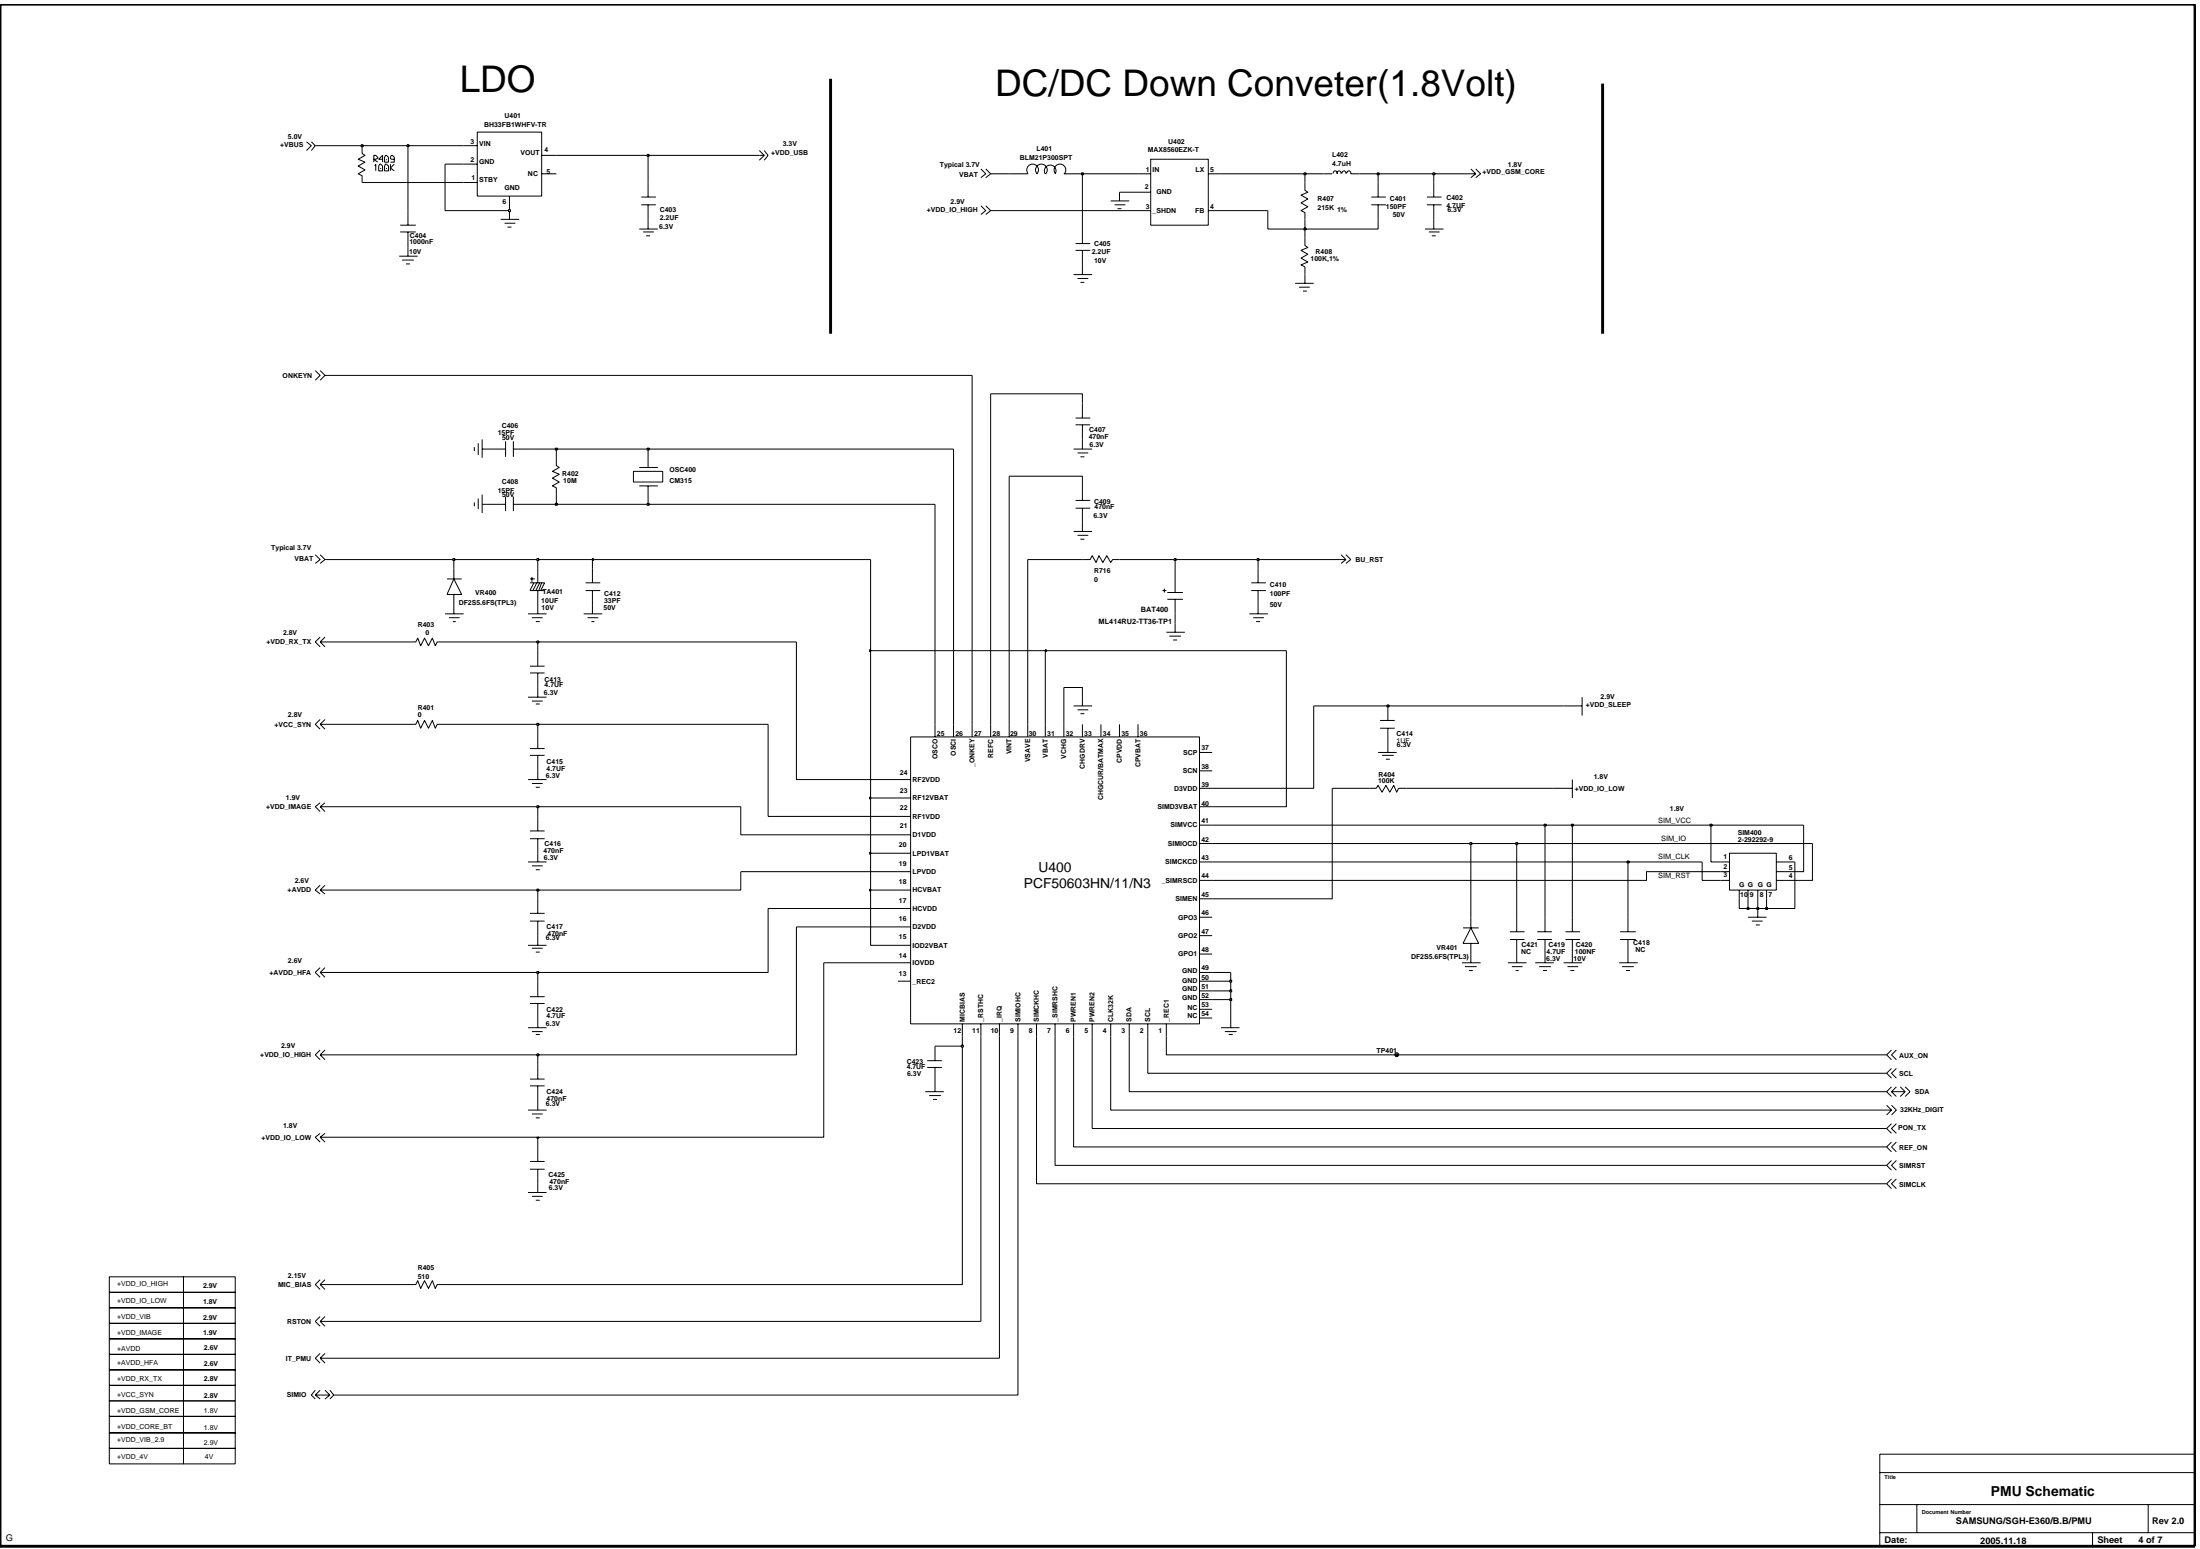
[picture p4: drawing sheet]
<svg xmlns="http://www.w3.org/2000/svg" width="192mm" height="135mm" viewBox="0 0 192 135" stroke-linecap="round" stroke-linejoin="round" font-family="sans-serif">
<g fill="none" stroke="#000" stroke-width=".09">
<path d="M26.7 12.4l.5 .3-.5 .4M27.2 12.4l.3 .3-.3 .4M31.6 12.7v.7l.2 .2-.6 .3 .6 .2-.6 .4 .6 .3-.6 .4 .4 .1v.6M34.9 19.6h1.4M35.6 18.4v1.2M40.4 15.9h1.2M40.4 14.3h1.2M40.4 12.7h1.2M41.6 11.5h5.7v5.6h-5.7zM43.7 19.1h1.6M44 19.5h1M44.3 19.8h.3"/>
<path d="M44.4 17.1v2M47.3 15.2h1.2M47.3 13.6h1.2M55.8 20h1.6M55.9 17.9h1.3M55.9 17.2h1.3M56.5 15.9v1.3M56.5 17.9v2.1M66.2 13.1l.5 .5-.5 .4M66.2 13.6h.5M66.7 13.1l.3 .5-.3 .4M85.6 14.7l.4 .5-.4 .3"/>
<path d="M85.6 17.9l.4 .5-.4 .3M86 14.7l.4 .5-.4 .3M86 17.9l.4 .5-.4 .3M88 15.2h1.7M89.7 15.1a.51 .51 0 0 1 0-.7 .51 .51 0 0 1 .7 .1 .51 .51 0 0 1 0 .7M90.4 15.1a.51 .51 0 0 1 .1-.7 .51 .51 0 0 1 .7 .1 .51 .51 0 0 1 0 .7M91.2 15.2a.51 .51 0 0 1 .4-.8 .51 .51 0 0 1 .4 .8M92.1 15.1a.51 .51 0 0 1 0-.7 .51 .51 0 0 1 .7 .1 .51 .51 0 0 1 0 .7M92.8 15.2h1.6M94.4 20v1.2M96.9 17.5h1.6M97.2 17.9h1"/>
<path d="M97.5 18.2h.3M97.7 16.8v.7M99.3 18.4h1.1M99.3 15.2h1.1M99.3 16.8h1.1M100.4 13.9h5v5.7h-5zM105.4 18.4h1.1M105.4 15.2h1.1M113.8 15.9v.7l.3 .2-.6 .2 .6 .4-.6 .3 .6 .3-.6 .4 .3 .1v.6M115.4 15.2h.8M116.3 15.1l.1-.1 .1-.1 .1 .1v.2M116.7 15.2v-.2l.1-.1 .1 .1 .1 .2"/>
<path d="M117.1 15.1v-.1l.1-.1 .2 .1v.2M117.5 15.1v-.1l.2-.1 .1 .1v.2M117.8 15.2h.8M119.6 17.9h1.3M119.6 17.2h1.3M120.2 15.9v1.3M120.2 17.9v1.2M124.3 20h1.6M124.5 17.9h1.3M124.5 17.2h1.3M125.1 15.9v1.3M125.1 17.9v2.1"/>
<path d="M128.3 15.2h.4M128.3 14.7l.4 .5M128.7 14.7l.5 .5-.5 .3M128.7 15.2l-.4 .3M27.5 32.3l.4 .4-.4 .5M27.9 32.3l.5 .4-.5 .5M34.8 22.3h1.6M34.9 20.2h1.4M35.1 22.7h1M35.4 23h.4M35.6 20.2v2.1M41.4 39v.3"/>
<path d="M41.7 38.7v1M42.1 38.3v1.6M42.1 39.2h2M44.1 38.5v1.3M44.8 39.2h1.3M44.8 38.5v1.3M48.5 39.9v.7l.3 .2-.6 .3 .6 .3-.6 .3 .6 .3-.6 .4 .3 .2v.5M56.1 20.2h.9M56.4 20.6h.3M56.5 39.2v1.6M93.7 39.2h1.6M93.7 24h1.6"/>
<path d="M93.8 21.2h1.3M93.8 21.8h1.3M93.8 37.1h1.3M93.8 36.5h1.3M94 39.5h.9M94 24.3h.9M94.2 39.8h.4M94.2 24.6h.4M94.4 21.8v2.2M94.4 35.2v1.3M94.4 37.1v2.1M113 24.7h1.6"/>
<path d="M113.3 25.1h1M113.7 25.4h.3M113.8 20.7v.7l.3 .2-.6 .2 .6 .4-.6 .3 .6 .4-.6 .2 .3 .2v1.4M124.6 20.2h1M124.9 20.6h.3M27.5 48.4l.4 .4-.4 .3M27.9 48.4l.5 .4-.5 .3M27.9 55.6l-.4 .4 .4 .4M27.9 56l.5 .4M27.9 56h.5M28.4 55.6l-.5 .4M35.6 56h.7l.1-.3 .3 .6 .3-.6 .4 .6 .3-.6 .3 .6 .1-.3h.7"/>
<path d="M38.8 53.5h1.6M39 50.5h1.3M39.2 53.9h.9M39.5 54.2h.3M39.6 49.6v.9M39.6 51.9v1.6M39.6 50.5l.7 1.4h-1.3zM41.4 43.8v.4M41.7 43.5v.9M42.1 43.1v1.7M42.1 44h2M44.1 43.3v1.3"/>
<path d="M44.8 43.3v1.3M44.8 44h1.3M46.1 53.5h1.6M46.2 50.8h1.3l-.3 .7M46.2 50.5h.5M46.2 58.7h1.3M46.2 58.1h1.3M46.4 50.3v.5M46.4 53.9h.9M46.6 50.8l-.4 .7h1.3M46.7 54.2h.4M46.8 50.8l-.3 .7"/>
<path d="M46.9 49.6v1.2M46.9 51.5v2M46.9 56.8v1.3M46.9 58.7v2.1M47.1 50.8l-.4 .7M47.3 50.8l-.3 .7M50.9 53.5h1.6M51.1 51.5h1.3M51.1 50.8h1.3M51.3 53.9h.9M51.6 54.2h.2M51.7 49.6v1.2"/>
<path d="M51.7 51.5v2M55.3 41.1h2.5v.9h-2.5zM55.8 40.8h1.6M55.8 42.4h1.6M56.5 42.4v1.6M93.7 46.4h1.6M93.8 44.3h1.3M93.8 43.7h1.3M94 46.7h.9M94.2 47h.4M94.4 48.8h.7l.2-.3 .3 .6 .3-.6 .3 .6 .3-.6 .4 .6 .2-.3h.6M94.4 42.4v1.3"/>
<path d="M94.4 44.3v2.1M101.4 51.5h.3M101.6 51.3v.4M101.7 55.1h1.7M101.8 52.3h1.4M101.8 51.7h1.4M102 55.5h1M102.3 55.8h.4M102.5 50.4v1.3M102.5 52.3v1.2M102.5 54.4v.7M109 53.5h1.6"/>
<path d="M109.1 51.5h1.3M109.1 50.8h1.3M109.3 53.9h1M109.6 54.2h.3M109.7 49.6v1.2M109.7 51.5v2M117 48.4l.4 .4M117 48.8h.4M117.4 48.4l.4 .4-.4 .3M117.4 48.8l-.4 .3M27.9 70l-.4 .4 .4 .4M27.9 70.4l.5 .4"/>
<path d="M27.9 70.4h.5M27.9 77.2l-.4 .4 .4 .4M27.9 77.6l.5 .4M27.9 77.6h.5M27.9 62.8l-.4 .4 .4 .4M27.9 63.2l.5 .4M27.9 63.2h.5M28.4 70l-.5 .4M28.4 77.2l-.5 .4M28.4 62.8l-.5 .4M35.6 63.2h.7l.1-.4 .3 .7 .3-.7 .4 .7 .3-.7 .3 .7 .1-.3h.7M46.1 60.8h1.6"/>
<path d="M46.1 75.2h1.6M46.1 68h1.6M46.2 65.9h1.3M46.2 65.3h1.3M46.2 79.7h1.3M46.2 73.2h1.3M46.2 72.5h1.3M46.4 61.2h.9M46.4 75.5h.9M46.4 68.3h.9M46.7 61.4h.4M46.7 75.9h.4"/>
<path d="M46.7 68.7h.4M46.9 64v1.3M46.9 65.9v2.1M46.9 71.2v1.3M46.9 73.2v2M46.9 78.4v1.3M78.3 76h1.1M78.3 77.6h1.1M78.3 79.2h1.1M78.3 74.4h1.1M78.3 72.8h1.1M78.3 71.2h1.1"/>
<path d="M78.3 69.6h1.1M78.3 68h1.1M79.4 64.3h25.2v25h-25.2zM81.6 63.2v1.1M83.2 63.2v1.1M84.8 63.2v1.1M86.4 63.2v1.1M88 63.2v1.1M89.7 63.2v1.1M91.2 63.2v1.1M92.8 63.2v1.1M93.7 61.6h1.6"/>
<path d="M94 61.9h.9M94.2 62.3h.4M94.4 60.8v.8M94.4 63.2v1.1M96 63.2v1.1M97.7 63.2v1.1M99.3 63.2v1.1M104.6 68.8h1.1M104.6 75.2h1.1M104.6 76.8h1.1M104.6 70.4h1.1M104.6 78.4h1.1"/>
<path d="M104.6 73.6h1.1M104.6 72h1.1M104.6 67.2h1.1M104.6 65.6h1.1M119.5 68.8h.5l.2-.3 .4 .6 .3-.6 .3 .6 .4-.6 .2 .6 .2-.3h.7M120.2 65.6h1.6M120.4 63.5h1.3M120.4 62.8h1.3M120.6 65.9h1M120.9 66.2h.3M121.1 61.6v1.2M121.1 63.5v2.1"/>
<path d="M135.5 68.8h1.7M136.4 61.6h1.6M137.2 68v1.6M138 60.8v1.6M150.1 75.2h.8M150.1 76h.8M150.1 76.8h.8M150.9 74.4h4.1v3.2h-4.1zM151.7 77.6v.8M152.5 77.6v.8M153.3 77.6v.8M153.3 79.2v.8"/>
<path d="M154.1 77.6v.8M155 75.2h.7M155 76h.7M155 76.8h.7M27.9 99.2h19v2.1M27.9 84.4l-.4 .4 .4 .4M27.9 84.8l.5 .4M27.9 84.8h.5M27.9 91.6l-.4 .4 .4 .4M27.9 92l.5 .4M27.9 92h.5M27.9 98.9l-.4 .3 .4 .4"/>
<path d="M27.9 99.2l.5 .4M28.4 84.4l-.5 .4M28.4 91.6l-.5 .4M28.4 98.9l-.5 .3M46.1 82.5h1.6M46.1 96.8h1.6M46.1 89.6h1.6M46.2 87.5h1.3M46.2 86.9h1.3M46.2 80.3h1.3M46.2 94.7h1.3M46.2 94.1h1.3"/>
<path d="M46.4 82.7h.9M46.4 97.2h.9M46.4 90h.9M46.7 83h.4M46.7 97.5h.4M46.7 90.2h.4M46.9 80.3v2.2M46.9 85.6v1.3M46.9 87.5v2.1M46.9 92.9v1.2M46.9 94.7v2.1M78.3 82.5h1.1"/>
<path d="M78.3 84h1.1M78.3 85.6h1.1M78.3 80.9h1.1M80.7 95.2h1.6M80.9 93.1h1.3M80.9 92.5h1.3M81.1 95.6h1M81.4 95.9h.3M81.6 91.3v1.2M81.6 93.1v2.1M83.9 91.3v20.7h-45.8l-.1 .4-.3-.7-.3 .7-.4-.7-.3 .7-.3-.7-.1 .3h-8.4M83.9 89.3v1.1"/>
<path d="M85.6 89.3v26h-57.7M87.2 89.3v29.2h-59.3M88.8 89.3v32.4h-59.7M90.4 89.3v14h74.2M92 89.3v12.3h72.6M93.7 89.3v10.7h70.9M95.3 89.3v1.1M96.9 89.3v1.1M98.5 89.3v1.1M100.1 89.3v1.1M101.7 89.3v1.1M104.6 84.8h1.1"/>
<path d="M104.6 88.8h1.1M104.6 81.6h1.1M104.6 85.6h1.1M104.6 80h1.1M104.6 86.4h1.1M104.6 87.2h1.1M104.6 88h1.1M104.6 83.2h1.1M106.5 89.6h1.6M106.8 90h1.1M107.2 90.2h.3M107.4 88.8v.8"/>
<path d="M127.5 84h1.7M127.6 80.9h1.4M127.8 84.3h1M128.1 84.7h.4M128.3 80.9l.7 1.4h-1.4zM128.3 80v.9M128.3 82.3v1.7M131.5 84h1.7M131.7 82h1.3M131.7 81.3h1.3M131.9 84.3h.9M132.2 84.7h.3"/>
<path d="M132.3 80v1.3M132.3 82v2M133.9 84h1.6M134.1 82h1.3M134.1 81.3h1.3M134.3 84.3h1M134.6 84.7h.3M134.8 80v1.3M134.8 82v2M136.4 84h1.6M136.6 82h1.2M136.6 81.3h1.2"/>
<path d="M136.7 84.3h1M137 84.7h.3M137.2 80v1.3M137.2 82v2M141.2 84h1.7M141.3 82h1.4M141.3 81.3h1.4M141.5 84.3h1M141.8 84.7h.4M142 80v1.3M142 82v2M152.5 80h1.6"/>
<path d="M152.8 80.3h1M153.2 80.7h.3M164.6 96.4l.4 .4M164.6 96.8h.4M165 93.2l-.4 .4 .4 .4M165 98l-.4 .4 .4 .5M165 99.6l-.4 .4M165 96.4l.4 .4-.4 .5M165 96.8l-.4 .5M165 95.2h1.2M165 91.6l-.4 .4 .4 .4M165 94.8l-.4 .4 .4 .4"/>
<path d="M165 95.2l.4 .4M165.4 93.2l-.4 .4 .4 .4M165.4 98l-.4 .4 .4 .5M165.4 99.6l-.4 .4 .4 .5M165.4 91.6l-.4 .4 .4 .4M165.4 94.8l-.4 .4M165.8 94.8l.4 .4M166.2 94.8l.4 .4-.4 .4M166.2 95.2l-.4 .4M27.9 114.8l-.4 .5 .4 .4M27.9 115.3l.5 .4M27.9 118.1l-.4 .4 .4 .4"/>
<path d="M27.9 118.5l.5 .4M27.9 111.6l-.4 .4 .4 .5M27.9 112l.5 .5M28.4 114.8l-.5 .5M28.4 118.1l-.5 .4M28.4 111.6l-.5 .4M46.1 104h1.6M46.2 102h1.3M46.2 101.3h1.3M46.4 104.4h.9M46.7 104.7h.4M46.9 102v2"/>
<path d="M164.6 100l.4 .5M164.6 103.3l.4 .4M164.6 101.6l.4 .5M165 102.8l-.4 .5M165 101.2l-.4 .4M165.4 102.8l-.4 .5 .4 .4M165.4 101.2l-.4 .4 .4 .5M27.5 121.7h1.3M27.5 121.3l-.3 .4 .3 .3M27.5 121.7l.4 .3M27.9 121.3l-.4 .4M28.4 121.3l.4 .4"/>
<path d="M28.8 121.7l-.4 .3M28.8 121.3l.3 .4M29.1 121.7l-.3 .3"/>
<circle cx="121.8" cy="92" r=".17"/>
</g>
<path d="M46.8 99.2h.2v.1h-.2z" fill-rule="evenodd" fill="#c2c2c2"/>
<path d="M28.4 92h18.5v.9M46.8 99.2h.2v.1h-.2zM71.9 84v15.2h-25M95.3 90.4v8h69.3M96.9 90.4v6.4h67.7M98.5 90.4v4.8h66.1M100.1 90.4v3.2h64.5" fill="none" stroke="#000" stroke-width=".09"/>
<path d="M46.8 91.9h.2v.2h-.2z" fill-rule="evenodd" fill="#c2c2c2"/>
<path d="M46.8 91.9h.2v.2h-.2zM69.5 80.9v11.1h-22.6M101.7 90.4v1.6h20.1" fill="none" stroke="#000" stroke-width=".09"/>
<path d="M121.7 91.9h.2v.2h-.2z" fill-rule="evenodd" fill="#c2c2c2"/>
<path d="M81.6 91.3h2.3M121.7 91.9h.2v.2h-.2zM121.8 92h42.8" fill="none" stroke="#000" stroke-width=".09"/>
<path d="M83.9 91.2h.1v.1h-.1z" fill-rule="evenodd" fill="#c2c2c2"/>
<path d="M83.9 91.2h.1v.1h-.1zM83.9 90.4v.9M105.7 87.2h1.7v1.6" fill="none" stroke="#000" stroke-width=".09"/>
<path d="M107.3 87.1h.1v.2h-.1z" fill-rule="evenodd" fill="#c2c2c2"/>
<path d="M105.7 86.4h1.7v.8M107.3 87.1h.1v.2h-.1z" fill="none" stroke="#000" stroke-width=".09"/>
<path d="M107.3 86.3h.1v.2h-.1z" fill-rule="evenodd" fill="#c2c2c2"/>
<path d="M46.9 84.8v.8M105.7 85.6h1.7v.8M107.3 86.3h.1v.2h-.1z" fill="none" stroke="#000" stroke-width=".09"/>
<path d="M107.3 85.5h.1v.2h-.1z" fill-rule="evenodd" fill="#c2c2c2"/>
<path d="M28.4 84.8h18.5M107.3 85.5h.1v.2h-.1zM107.4 84.8v.8" fill="none" stroke="#000" stroke-width=".09"/>
<path d="M46.8 84.7h.2v.2h-.2z" fill-rule="evenodd" fill="#c2c2c2"/>
<path d="M75.9 77.6v4.9h2.4M78.3 79.2h-11.3v5.6h-20.1M128.3 73.6v6.4M132.3 73.6v6.4M134.8 72v8M137.2 72v8M142 75.2v4.8M151.7 78.4v.8h.8M46.8 84.7h.2v.2h-.2zM69.5 80.9h8.8M71.9 84h6.4M105.7 84.8h1.7" fill="none" stroke="#000" stroke-width=".09"/>
<path d="M152.4 79.2h.2v.1h-.2z" fill-rule="evenodd" fill="#c2c2c2"/>
<path d="M152.4 79.2h.2v.1h-.2zM152.5 78.4v.8h.8" fill="none" stroke="#000" stroke-width=".09"/>
<path d="M153.2 79.2h.2v.1h-.2z" fill-rule="evenodd" fill="#c2c2c2"/>
<path d="M153.3 79.2h.1v.1h-.1zM153.3 78.4v.8h.8" fill="none" stroke="#000" stroke-width=".09"/>
<path d="M154 79.2h.2v.1h-.2z" fill-rule="evenodd" fill="#c2c2c2"/>
<path d="M28.4 77.6h18.5v.8M116.2 68.8v9.6h-10.5M154 79.2h.2v.1h-.2zM156.6 75.2v4h-2.5v-.8" fill="none" stroke="#000" stroke-width=".09"/>
<path d="M46.8 77.5h.2v.2h-.2z" fill-rule="evenodd" fill="#c2c2c2"/>
<path d="M46.8 77.6h.2v.1h-.2zM64.6 76v1.6h-17.7" fill="none" stroke="#000" stroke-width=".09"/>
<path d="M75.9 77.5v.2z" fill-rule="evenodd" fill="#c2c2c2"/>
<path d="M64.6 76h13.7M75.9 77.6v.1zM75.9 74.4v3.2h2.4M105.7 75.2h36.3M148.5 75.2v1.6h1.6M150.1 76h-6.5v.8h-37.9M157.3 72v4h-1.6M158.1 73.6v3.2h-2.4" fill="none" stroke="#000" stroke-width=".09"/>
<path d="M141.9 75.1h.2v.2h-.2z" fill-rule="evenodd" fill="#c2c2c2"/>
<path d="M141.9 75.1h.2v.2h-.2zM142 75.2h6.5M149.2 72v3.2h.9M155.7 75.2h.9" fill="none" stroke="#000" stroke-width=".09"/>
<path d="M75.9 74.3v.2z" fill-rule="evenodd" fill="#c2c2c2"/>
<path d="M75.9 74.3v.2zM75.9 69.6v4.8h2.4M105.7 73.6h22.6" fill="none" stroke="#000" stroke-width=".09"/>
<path d="M128.2 73.5h.2v.2h-.2z" fill-rule="evenodd" fill="#c2c2c2"/>
<path d="M128.2 73.5h.2v.2h-.2zM128.3 73.6h4" fill="none" stroke="#000" stroke-width=".09"/>
<path d="M132.2 73.5h.2v.2h-.2z" fill-rule="evenodd" fill="#c2c2c2"/>
<path d="M64.6 70.4v2.4h13.7M105.7 72h29.1M132.2 73.5h.2v.2h-.2zM132.3 73.6h25.8" fill="none" stroke="#000" stroke-width=".09"/>
<path d="M134.7 71.9h.2v.1h-.2z" fill-rule="evenodd" fill="#c2c2c2"/>
<path d="M134.7 71.9h.2v.2h-.2zM134.8 72h2.4" fill="none" stroke="#000" stroke-width=".09"/>
<path d="M137.1 71.9h.1v.1h-.1z" fill-rule="evenodd" fill="#c2c2c2"/>
<path d="M137.1 71.9h.1v.2h-.1zM137.2 72h12" fill="none" stroke="#000" stroke-width=".09"/>
<path d="M149.2 71.9h.1v.1h-.1z" fill-rule="evenodd" fill="#c2c2c2"/>
<path d="M28.4 70.4h18.5v.8M67 63.2v8h11.3M149.2 71.9h.1v.2h-.1zM149.2 72h8.1" fill="none" stroke="#000" stroke-width=".09"/>
<path d="M46.8 70.3h.2v.1h-.2z" fill-rule="evenodd" fill="#c2c2c2"/>
<path d="M112.2 56.8v13.6h-6.5M46.8 70.3h.2v.2h-.2zM46.9 70.4h17.7" fill="none" stroke="#000" stroke-width=".09"/>
<path d="M75.9 69.5v.2z" fill-rule="evenodd" fill="#c2c2c2"/>
<path d="M69.5 56v12h8.8M75.9 56.8v12.8h2.4M28.4 63.2h7.2M38.8 63.2h8.1v.8M75.9 69.5v.2zM114.6 61.6v7.2h-8.9M116.2 68.8h3.3M122.7 68.8h12.8" fill="none" stroke="#000" stroke-width=".09"/>
<path d="M46.8 63.1h.2v.2h-.2z" fill-rule="evenodd" fill="#c2c2c2"/>
<path d="M83.2 39.2v24M84.8 32.7v30.5M86.4 34.4v28.8M81.6 44v19.2M88 41.5v21.7M89.7 48.8v14.4M91.2 56.8v6.4M92.8 60v3.2M46.8 63.1h.2v.2h-.2zM46.9 63.2h20.1M114.6 61.6h6.5" fill="none" stroke="#000" stroke-width=".09"/>
<path d="M121 61.5h.1v.2h-.1z" fill-rule="evenodd" fill="#c2c2c2"/>
<path d="M46.9 56v.8M92.8 60h1.6v.8M121 61.5h.2v.2h-.2zM121.1 61.6h15.3" fill="none" stroke="#000" stroke-width=".09"/>
<path d="M75.9 56.7v.1z" fill-rule="evenodd" fill="#c2c2c2"/>
<path d="M75.9 56.7v.1zM75.9 48.8v8h15.3" fill="none" stroke="#000" stroke-width=".09"/>
<path d="M91.2 56.7h.1v.1h-.1z" fill-rule="evenodd" fill="#c2c2c2"/>
<path d="M28.4 56h7.2M38.8 56h8.1M91.2 56.7h.1v.1h-.1zM91.2 56.8h21" fill="none" stroke="#000" stroke-width=".09"/>
<path d="M46.8 55.9h.2v.2h-.2z" fill-rule="evenodd" fill="#c2c2c2"/>
<path d="M28.4 48.8h11.2v.8M46.8 55.9h.2v.2h-.2zM46.9 56h22.6M46.9 48.8v.8M51.7 48.8v.8M102.5 48.8v1.6M102.5 53.5v.9M109.7 48.8v.8" fill="none" stroke="#000" stroke-width=".09"/>
<path d="M39.5 48.7h.2v.2h-.2z" fill-rule="evenodd" fill="#c2c2c2"/>
<path d="M39.5 48.7h.2v.2h-.2zM39.6 48.8h7.3" fill="none" stroke="#000" stroke-width=".09"/>
<path d="M46.8 48.7h.2v.2h-.2z" fill-rule="evenodd" fill="#c2c2c2"/>
<path d="M46.8 48.7h.2v.2h-.2zM46.9 48.8h4.8" fill="none" stroke="#000" stroke-width=".09"/>
<path d="M51.7 48.7h.1v.2h-.1z" fill-rule="evenodd" fill="#c2c2c2"/>
<path d="M51.7 48.7h.1v.2h-.1zM51.7 48.8h24.2M89.7 48.8h4.7M97.7 48.8h4.8" fill="none" stroke="#000" stroke-width=".09"/>
<path d="M102.4 48.7h.2v.2h-.2z" fill-rule="evenodd" fill="#c2c2c2"/>
<path d="M102.4 48.7h.2v.2h-.2zM102.5 48.8h7.2" fill="none" stroke="#000" stroke-width=".09"/>
<path d="M109.7 48.7h.1v.2h-.1z" fill-rule="evenodd" fill="#c2c2c2"/>
<path d="M46.1 44h2.4M109.7 48.7h.1v.2h-.1zM109.7 48.8h7.3" fill="none" stroke="#000" stroke-width=".09"/>
<path d="M48.4 43.9h.2v.2h-.2z" fill-rule="evenodd" fill="#c2c2c2"/>
<path d="M48.4 43.9h.2v.2h-.2zM48.5 43.1v.9h8" fill="none" stroke="#000" stroke-width=".09"/>
<path d="M56.4 43.9h.2v.2h-.2z" fill-rule="evenodd" fill="#c2c2c2"/>
<path d="M46.1 39.2h2.4v.7M56.4 43.9h.2v.2h-.2zM56.5 44h25.1M88 41.5h6.4v.9" fill="none" stroke="#000" stroke-width=".09"/>
<path d="M48.4 39.1h.2v.1h-.2z" fill-rule="evenodd" fill="#c2c2c2"/>
<path d="M48.4 39.1h.2v.2h-.2zM48.5 39.2h8" fill="none" stroke="#000" stroke-width=".09"/>
<path d="M56.4 39.1h.2v.1h-.2z" fill-rule="evenodd" fill="#c2c2c2"/>
<path d="M94.4 15.2v4.8M110.6 18.4v1.6h3.2v.7M28.4 32.7h56.4M56.4 39.1h.2v.2h-.2zM56.5 39.2h26.7M86.4 34.4h8v.8" fill="none" stroke="#000" stroke-width=".09"/>
<path d="M113.7 19.9h.2v.2h-.2z" fill-rule="evenodd" fill="#c2c2c2"/>
<path d="M35.6 12.7v5.7M38.8 14.3v4.1h5.6M113.7 19.9h.2v.2h-.2zM113.8 19.1v.9h6.4v-.9" fill="none" stroke="#000" stroke-width=".09"/>
<path d="M44.4 18.3h.1v.1h-.1z" fill-rule="evenodd" fill="#c2c2c2"/>
<path d="M31.6 15.9h8.8M44.4 18.3h.1v.2h-.1zM56.5 13.6v2.3M86.4 18.4h12.9M86.4 15.2h1.6M97.7 16.8h1.6M106.5 18.4h4.1M113.8 15.2v.7M120.2 15.2v.7M125.1 15.2v.7" fill="none" stroke="#000" stroke-width=".09"/>
<path d="M94.3 15.1h.2v.1h-.2z" fill-rule="evenodd" fill="#c2c2c2"/>
<path d="M94.3 15.1h.2v.1h-.2zM94.4 15.2h4.9M106.5 15.2h7.3" fill="none" stroke="#000" stroke-width=".09"/>
<path d="M113.7 15.1h.2v.1h-.2z" fill-rule="evenodd" fill="#c2c2c2"/>
<path d="M113.7 15.1h.2v.1h-.2zM113.8 15.2h1.6M118.6 15.2h1.6" fill="none" stroke="#000" stroke-width=".09"/>
<path d="M120.1 15.1h.2v.1h-.2z" fill-rule="evenodd" fill="#c2c2c2"/>
<path d="M120.1 15.1h.2v.1h-.2zM120.2 15.2h4.9" fill="none" stroke="#000" stroke-width=".09"/>
<path d="M125 15.1h.2v.1h-.2z" fill-rule="evenodd" fill="#c2c2c2"/>
<path d="M38.8 14.3h1.6M48.5 13.6h8M125 15.1h.2v.1h-.2zM125.1 15.2h3.2" fill="none" stroke="#000" stroke-width=".09"/>
<path d="M56.4 13.5h.2v.1h-.2z" fill-rule="evenodd" fill="#c2c2c2"/>
<path d="M27.5 12.7h4.1M56.4 13.5h.2v.1h-.2zM56.5 13.6h9.7" fill="none" stroke="#000" stroke-width=".09"/>
<path d="M31.5 12.6h.2v.2h-.2z" fill-rule="evenodd" fill="#c2c2c2"/>
<path d="M31.5 12.6h.2v.2h-.2zM31.6 12.7h4" fill="none" stroke="#000" stroke-width=".09"/>
<path d="M35.5 12.6h.2v.2h-.2z" fill-rule="evenodd" fill="#c2c2c2"/>
<g fill="none" stroke="#000" stroke-width=".09">
<path d="M32.6 14.1v-.5h.2l.1 .1v.1l-.3 .1 .3 .2M32.7 14.5l.1-.2v.6M33.1 14.3l.3 .2v.4h-.4v-.4zM33.2 14.7h.1M33.4 13.9h-.4l.4-.3v.5M33.6 13.6l.3 .1v.4h-.4v-.4zM33.6 14.3l.3 .2v.4h-.4v-.4zM33.7 13.9v.1M33.7 14.7h.1M34.1 14.3v.6M34.4 13.9h-.3v-.1v-.2l.3 .1v.4h-.3M34.4 14.3l-.3 .4 .3 .2"/>
<path d="M35.5 12.6h.2v.2h-.2zM35.6 12.7h4.8M9.5 111.4h6.5v1.3h-6.5zM9.5 112.7h6.5v1.4h-6.5zM9.5 114.1h6.5v1.3h-6.5zM9.5 115.4h6.5v1.4h-6.5zM9.5 116.8h6.5v1.3h-6.5zM9.5 118.1h6.5v1.4h-6.5zM9.5 119.5h6.5v1.3h-6.5zM16 111.4h4.5v1.3h-4.5zM16 112.7h4.5v1.4h-4.5zM16 114.1h4.5v1.3h-4.5z"/>
<path d="M16 115.4h4.5v1.4h-4.5zM16 116.8h4.5v1.3h-4.5zM16 118.1h4.5v1.4h-4.5zM16 119.5h4.5v1.3h-4.5zM9.5 120.8h6.5v1.4h-6.5zM9.5 122.2h6.5v1.3h-6.5zM9.5 123.5h6.5v1.5h-6.5zM9.5 125h6.5v1.3h-6.5zM9.5 126.3h6.5v1.4h-6.5zM16 120.8h4.5v1.4h-4.5zM16 122.2h4.5v1.3h-4.5zM16 123.5h4.5v1.5h-4.5z"/>
<path d="M16 125h4.5v1.3h-4.5zM16 126.3h4.5v1.4h-4.5zM164 133.7h27.4M164 131.2h27.4M164 128.5h27.4M167.2 131.2v2.5M182.5 133.7v1.2M187.4 131.2v2.5M191.4 126.8h-27.4v8.1"/>
</g>
<path d="M0 .4h191.5v134.5h-191.5zM72.5 6.9v22.2M139.8 7.3v21.8" fill="none" stroke="#000" stroke-width=".25"/>
<g font-size="3.2">
<text x="40.1" y="8">LDO</text>
<text x="86.8" y="8.4">DC/DC Down Conveter(1.8Volt)</text>
</g>
<g font-size="1.2">
<text x="89.3" y="77.5">PCF50603HN/11/N3</text>
<text x="90.6" y="76.1">U400</text>
<text x="173.7" y="130.5">PMU Schematic</text>
</g>
<g font-size=".8">
<text x=".5" y="134.4">G</text>
<text x="164.4" y="134.6">Date:</text>
<text x="170.6" y="133">SAMSUNG/SGH-E360/B.B/PMU</text>
<text x="172.7" y="134.6">2005.11.18</text>
<text x="183" y="134.6">Sheet</text>
<text x="186.5" y="134.6">4 of 7</text>
<text x="187.7" y="133">Rev 2.0</text>
</g>
<g font-size=".6">
<text x="42.2" y="11.1">BH33FB1WHFV-TR</text>
<text x="44" y="10.3">U401</text>
<text x="24.4" y="12.9">+VBUS</text>
<text x="25.1" y="12.1">5.0V</text>
<text x="41" y="12.5">3</text>
<text x="41" y="14.1">2</text>
<text x="41.1" y="15.7">1</text>
<text x="41.8" y="12.7">VIN</text>
<text x="41.8" y="15.9">STBY</text>
<text x="41.8" y="14.3">GND</text>
<text x="43.8" y="17.8">6</text>
<text x="44" y="16.6">GND</text>
<text x="45.4" y="13.5">VOUT</text>
<text x="46.1" y="15.3">NC</text>
<text x="47.5" y="13.3">4</text>
<text x="47.7" y="15.1">5</text>
<text x="67.3" y="13.5">+VDD_USB</text>
<text x="68.3" y="12.7">3.3V</text>
<text x="82" y="14.6">Typical 3.7V</text>
<text x="82.9" y="17.8">2.9V</text>
<text x="83.7" y="15.4">VBAT</text>
<text x="89" y="13.9">BLM21P300SPT</text>
<text x="90.4" y="13.2">L401</text>
<text x="99.9" y="16.5">2</text>
<text x="100" y="15">1</text>
<text x="100.1" y="13.3">MAX8560EZK-T</text>
<text x="100.5" y="15">IN</text>
<text x="100.9" y="16.9">GND</text>
<text x="101.9" y="12.5">U402</text>
<text x="104.3" y="15">LX</text>
<text x="105.6" y="15">5</text>
<text x="114.9" y="17.5">R407</text>
<text x="116.2" y="14.5">4.7uH</text>
<text x="116.2" y="13.7">L402</text>
<text x="121.2" y="17.5">C401</text>
<text x="126.2" y="17.4">C402</text>
<text x="129.3" y="15.1">+VDD_GSM_CORE</text>
<text x="131.5" y="14.6">1.8V</text>
<text x="35.7" y="22.2">10V</text>
<text x="35.7" y="21.3">1000nF</text>
<text x="35.8" y="20.7">C404</text>
<text x="57.5" y="20">6.3V</text>
<text x="57.6" y="18.5">C403</text>
<text x="57.6" y="19.2">2.2UF</text>
<text x="80.9" y="18.5">+VDD_IO_HIGH</text>
<text x="95.2" y="22.2">2.2UF</text>
<text x="95.4" y="22.9">10V</text>
<text x="95.4" y="21.5">C405</text>
<text x="100" y="18.2">3</text>
<text x="100.5" y="18.6">_SHDN</text>
<text x="104.3" y="18.6">FB</text>
<text x="105.6" y="18.2">4</text>
<text x="114.3" y="22.8">100K,1%</text>
<text x="114.8" y="22.2">R408</text>
<text x="114.9" y="18.4">215K</text>
<text x="116.6" y="18.5">1%</text>
<text x="120.9" y="18.2">150PF</text>
<text x="121.5" y="19">50V</text>
<text x="126.2" y="18.1">4.7UF</text>
<text x="126.3" y="18.5">6.3V</text>
<text x="24.7" y="33">ONKEYN</text>
<text x="43.4" y="38">15PF</text>
<text x="43.8" y="37.3">C406</text>
<text x="43.8" y="38.4">50V</text>
<text x="49" y="41.5">R402</text>
<text x="58.4" y="41.1">OSC400</text>
<text x="95" y="38.3">470nF</text>
<text x="95" y="37.7">C407</text>
<text x="95" y="39">6.3V</text>
<text x="23.7" y="48">Typical 3.7V</text>
<text x="43.4" y="43">15PF</text>
<text x="43.8" y="42.2">C408</text>
<text x="43.8" y="43.4">50V</text>
<text x="49.1" y="42.1">10M</text>
<text x="58.4" y="42.2">CM315</text>
<text x="95.4" y="45.2">6.3V</text>
<text x="95.4" y="44">C409</text>
<text x="95.5" y="44.4">470nF</text>
<text x="25.7" y="49">VBAT</text>
<text x="40" y="52.8">DF2S5.6FS(TPL3)</text>
<text x="41.5" y="51.9">VR400</text>
<text x="47.2" y="52.6">10UF</text>
<text x="47.3" y="53.2">10V</text>
<text x="47.3" y="51.8">TA401</text>
<text x="52.6" y="53.2">50V</text>
<text x="52.7" y="52.6">33PF</text>
<text x="52.7" y="52">C412</text>
<text x="95.4" y="50">R716</text>
<text x="95.4" y="50.7">0</text>
<text x="99.5" y="53.4">BAT400</text>
<text x="110.8" y="52.9">50V</text>
<text x="110.8" y="51.2">C410</text>
<text x="110.8" y="52">100PF</text>
<text x="118.3" y="49">BU_RST</text>
<text x="23.2" y="56.2">+VDD_RX_TX</text>
<text x="24.7" y="55.4">2.8V</text>
<text x="36.4" y="54.7">R403</text>
<text x="37.1" y="55.4">0</text>
<text x="47.5" y="60">4.7UF</text>
<text x="47.5" y="59.5">C413</text>
<text x="95.8" y="54.4">ML414RU2-TT36-TP1</text>
<text x="23.9" y="63.4">+VCC_SYN</text>
<text x="25.1" y="62.6">2.8V</text>
<text x="36.4" y="61.9">R401</text>
<text x="36.4" y="62.6">0</text>
<text x="47.5" y="60.6">6.3V</text>
<text x="81.7" y="64.2">25</text>
<text x="83.3" y="64.2">26</text>
<text x="83.4" y="65.9" transform="rotate(-90 83.4 65.9)">OSCI</text>
<text x="85" y="64.2">27</text>
<text x="86.6" y="64.2">28</text>
<text x="88.1" y="64.2">29</text>
<text x="88.2" y="65.8" transform="rotate(-90 88.2 65.8)">VINT</text>
<text x="89.7" y="64.2">30</text>
<text x="91.4" y="64.2">31</text>
<text x="93" y="64.2">32</text>
<text x="94.6" y="64.2">33</text>
<text x="96.2" y="64.2">34</text>
<text x="97.8" y="64.2">35</text>
<text x="99.4" y="64.2">36</text>
<text x="103.2" y="65.8">SCP</text>
<text x="104.8" y="65.5">37</text>
<text x="121.8" y="64.2">C414</text>
<text x="121.8" y="64.8">1UF</text>
<text x="121.9" y="65.2">6.3V</text>
<text x="138.3" y="61.7">+VDD_SLEEP</text>
<text x="139.6" y="61">2.9V</text>
<text x="23.2" y="70.6">+VDD_IMAGE</text>
<text x="24.9" y="69.8">1.9V</text>
<text x="47.6" y="67.8">6.3V</text>
<text x="47.7" y="66.6">C415</text>
<text x="47.7" y="67.2">4.7UF</text>
<text x="78.5" y="69.2">23</text>
<text x="78.5" y="70.7">22</text>
<text x="78.5" y="67.6">24</text>
<text x="79.6" y="69.8">RF12VBAT</text>
<text x="79.6" y="71.4">RF1VDD</text>
<text x="79.6" y="68.2">RF2VDD</text>
<text x="81.8" y="66.2" transform="rotate(-90 81.8 66.2)">OSCO</text>
<text x="85" y="66.9" transform="rotate(-90 85 66.9)">_ONKEY</text>
<text x="86.6" y="66.1" transform="rotate(-90 86.6 66.1)">REFC</text>
<text x="89.9" y="66.5" transform="rotate(-90 89.9 66.5)">VSAVE</text>
<text x="91.4" y="66.1" transform="rotate(-90 91.4 66.1)">VBAT</text>
<text x="93" y="66.2" transform="rotate(-90 93 66.2)">VCHG</text>
<text x="94.6" y="67" transform="rotate(-90 94.6 67)">CHGDRV</text>
<text x="96.2" y="69.8" transform="rotate(-90 96.2 69.8)">CHGCUR/BATMAX</text>
<text x="97.9" y="66.5" transform="rotate(-90 97.9 66.5)">CPVDD</text>
<text x="99.5" y="66.9" transform="rotate(-90 99.5 66.9)">CPVBAT</text>
<text x="101" y="70.6">SIMD3VBAT</text>
<text x="102.4" y="69">D3VDD</text>
<text x="103.2" y="67.4">SCN</text>
<text x="104.8" y="67.1">38</text>
<text x="104.8" y="68.7">39</text>
<text x="104.8" y="71.8">41</text>
<text x="104.8" y="70.3">40</text>
<text x="120.2" y="68.3">100K</text>
<text x="120.3" y="67.7">R404</text>
<text x="137.4" y="69">+VDD_IO_LOW</text>
<text x="139" y="68">1.8V</text>
<text x="144.6" y="71.8">SIM_VCC</text>
<text x="145.7" y="70.8">1.8V</text>
<text x="25.1" y="77.8">+AVDD</text>
<text x="25.7" y="77">2.6V</text>
<text x="47.4" y="74.4">470nF</text>
<text x="47.5" y="75">6.3V</text>
<text x="47.5" y="73.8">C416</text>
<text x="78.4" y="73.9">20</text>
<text x="78.4" y="75.5">19</text>
<text x="78.4" y="77.1">18</text>
<text x="78.5" y="72.2">21</text>
<text x="79.6" y="74.6">LPD1VBAT</text>
<text x="79.6" y="76.2">LPVDD</text>
<text x="79.6" y="73">D1VDD</text>
<text x="79.6" y="77.8">HCVBAT</text>
<text x="101.3" y="77">_SIMRSCD</text>
<text x="101.6" y="75.4">SIMCKCD</text>
<text x="101.9" y="73.8">SIMIOCD</text>
<text x="102.1" y="72.2">SIMVCC</text>
<text x="104.8" y="75">43</text>
<text x="104.8" y="73.4">42</text>
<text x="104.8" y="76.6">44</text>
<text x="144.6" y="74.9">SIM_CLK</text>
<text x="144.6" y="76.6">SIM_RST</text>
<text x="144.9" y="73.3">SIM_IO</text>
<text x="150.4" y="74.9">1</text>
<text x="150.4" y="75.8">2</text>
<text x="150.4" y="76.5">3</text>
<text x="151.6" y="72.8">SIM400</text>
<text x="151.6" y="73.4">2-292292-9</text>
<text x="151.7" y="77.4">G G G G</text>
<text x="156.1" y="76.6">4</text>
<text x="156.1" y="75.9">5</text>
<text x="156.1" y="75">6</text>
<text x="25.1" y="84">2.6V</text>
<text x="47.6" y="82">6.3V</text>
<text x="47.7" y="81">C417</text>
<text x="47.8" y="81.6">470nF</text>
<text x="78.4" y="83.5">14</text>
<text x="78.4" y="80.3">16</text>
<text x="78.4" y="78.7">17</text>
<text x="78.4" y="81.9">15</text>
<text x="79.6" y="81.1">D2VDD</text>
<text x="79.6" y="79.4">HCVDD</text>
<text x="79.6" y="82.7">IOD2VBAT</text>
<text x="102.5" y="78.6">SIMEN</text>
<text x="102.8" y="83.4">GPO1</text>
<text x="102.8" y="81.8">GPO2</text>
<text x="102.8" y="80.2">GPO3</text>
<text x="104.8" y="78.2">45</text>
<text x="104.8" y="83">48</text>
<text x="104.8" y="81.4">47</text>
<text x="104.8" y="79.8">46</text>
<text x="123.1" y="83.6">DF2S5.6FS(TPL3)</text>
<text x="125.3" y="82.9">VR401</text>
<text x="132.7" y="83.2">NC</text>
<text x="132.7" y="82.6">C421</text>
<text x="134.9" y="83.8">6.3V</text>
<text x="134.9" y="83.2">4.7UF</text>
<text x="135.1" y="82.6">C419</text>
<text x="137.3" y="83.8">10V</text>
<text x="137.4" y="83.2">100NF</text>
<text x="137.5" y="82.6">C420</text>
<text x="142.5" y="82.4">C418</text>
<text x="142.7" y="83">NC</text>
<text x="151.8" y="78.2">10</text>
<text x="152.6" y="78.2">9</text>
<text x="153.5" y="78.2">8</text>
<text x="154.3" y="78.2">7</text>
<text x="23.5" y="85">+AVDD_HFA</text>
<text x="47.6" y="89.5">6.3V</text>
<text x="47.7" y="88.3">C422</text>
<text x="47.7" y="88.8">4.7UF</text>
<text x="78.4" y="85.2">13</text>
<text x="79.6" y="84.2">IOVDD</text>
<text x="79.6" y="85.8">_REC2</text>
<text x="84.2" y="89.1" transform="rotate(-90 84.2 89.1)">MICBIAS</text>
<text x="85.8" y="89.1" transform="rotate(-90 85.8 89.1)">_RSTHC</text>
<text x="87.4" y="89.1" transform="rotate(-90 87.4 89.1)">_IRQ</text>
<text x="89" y="89.1" transform="rotate(-90 89 89.1)">SIMIOHC</text>
<text x="90.6" y="89.1" transform="rotate(-90 90.6 89.1)">SIMCKHC</text>
<text x="92.2" y="89.1" transform="rotate(-90 92.2 89.1)">_SIMRSHC</text>
<text x="93.9" y="89.1" transform="rotate(-90 93.9 89.1)">PWREN1</text>
<text x="95.5" y="89.1" transform="rotate(-90 95.5 89.1)">PWREN2</text>
<text x="97.1" y="89.1" transform="rotate(-90 97.1 89.1)">CLK32K</text>
<text x="98.7" y="89.1" transform="rotate(-90 98.7 89.1)">SDA</text>
<text x="100.3" y="89.1" transform="rotate(-90 100.3 89.1)">SCL</text>
<text x="101.9" y="89.1" transform="rotate(-90 101.9 89.1)">_REC1</text>
<text x="103.1" y="84.9">GND</text>
<text x="103.1" y="85.7">GND</text>
<text x="103.1" y="86.5">GND</text>
<text x="103.1" y="87.2">GND</text>
<text x="103.6" y="88.1">NC</text>
<text x="103.6" y="88.8">NC</text>
<text x="104.8" y="84.6">49</text>
<text x="104.8" y="87.9">53</text>
<text x="104.8" y="88.6">54</text>
<text x="104.8" y="85.5">50</text>
<text x="104.8" y="86.3">51</text>
<text x="104.8" y="87">52</text>
<text x="22.7" y="92.2">+VDD_IO_HIGH</text>
<text x="24.5" y="91.4">2.9V</text>
<text x="47.7" y="95.5">C424</text>
<text x="79.1" y="93.3">4.7UF</text>
<text x="79.1" y="92.8">C423</text>
<text x="79.1" y="93.9">6.3V</text>
<text x="83.2" y="90.1">12</text>
<text x="84.8" y="90.1">11</text>
<text x="86.4" y="90.1">10</text>
<text x="88.1" y="90.1">9</text>
<text x="89.7" y="90.1">8</text>
<text x="91.4" y="90.1">7</text>
<text x="93" y="90.1">6</text>
<text x="94.6" y="90.1">5</text>
<text x="96.2" y="90.1">4</text>
<text x="97.8" y="90.1">3</text>
<text x="99.4" y="90.1">2</text>
<text x="101.1" y="90.1">1</text>
<text x="120.1" y="91.8">TP401</text>
<text x="165.7" y="93.9">SCL</text>
<text x="165.7" y="92.3">AUX_ON</text>
<text x="167" y="95.4">SDA</text>
<text x="22.8" y="99.4">+VDD_IO_LOW</text>
<text x="24.7" y="98.4">1.8V</text>
<text x="47.6" y="96.5">6.3V</text>
<text x="47.7" y="96.1">470nF</text>
<text x="165.6" y="98.6">PON_TX</text>
<text x="165.7" y="101.9">SIMRST</text>
<text x="165.7" y="100.3">REF_ON</text>
<text x="165.8" y="97">32KHz_DIGIT</text>
<text x="47.8" y="102.7">C425</text>
<text x="47.9" y="103.8">6.3V</text>
<text x="47.9" y="103.2">470nF</text>
<text x="165.7" y="103.5">SIMCLK</text>
<text x="10.2" y="113.6">+VDD_IO_LOW</text>
<text x="10.2" y="112.2">+VDD_IO_HIGH</text>
<text x="17.7" y="113.7">1.8V</text>
<text x="17.7" y="112.4">2.9V</text>
<text x="24.3" y="112.2">MIC_BIAS</text>
<text x="25.1" y="111.4">2.15V</text>
<text x="36.4" y="110.8">R405</text>
<text x="36.4" y="111.5">510</text>
<text x="10.2" y="117.9">+AVDD</text>
<text x="10.2" y="119.1">+AVDD_HFA</text>
<text x="10.2" y="115.1">+VDD_VIB</text>
<text x="10.2" y="116.4">+VDD_IMAGE</text>
<text x="17.7" y="116.4">1.9V</text>
<text x="17.7" y="115.2">2.9V</text>
<text x="17.8" y="119.1">2.6V</text>
<text x="17.8" y="117.8">2.6V</text>
<text x="24.9" y="118.7">IT_PMU</text>
<text x="25" y="115.5">RSTON</text>
<text x="10.2" y="123.3">+VDD_GSM_CORE</text>
<text x="10.2" y="121.8">+VCC_SYN</text>
<text x="10.2" y="125.8">+VDD_VIB_2.9</text>
<text x="10.2" y="120.5">+VDD_RX_TX</text>
<text x="10.2" y="124.6">+VDD_CORE_BT</text>
<text x="17.8" y="120.5">2.8V</text>
<text x="17.8" y="124.7">1.8V</text>
<text x="17.8" y="121.9">2.8V</text>
<text x="17.8" y="123.3">1.8V</text>
<text x="25" y="121.9">SIMIO</text>
<text x="10.2" y="127.3">+VDD_4V</text>
<text x="17.8" y="126.1">2.9V</text>
<text x="17.9" y="127.3">4V</text>
</g>
<g font-size=".5">
<text x="164.4" y="129">Title</text>
<text x="167.6" y="132.1">Document Number</text>
</g>
</svg>
